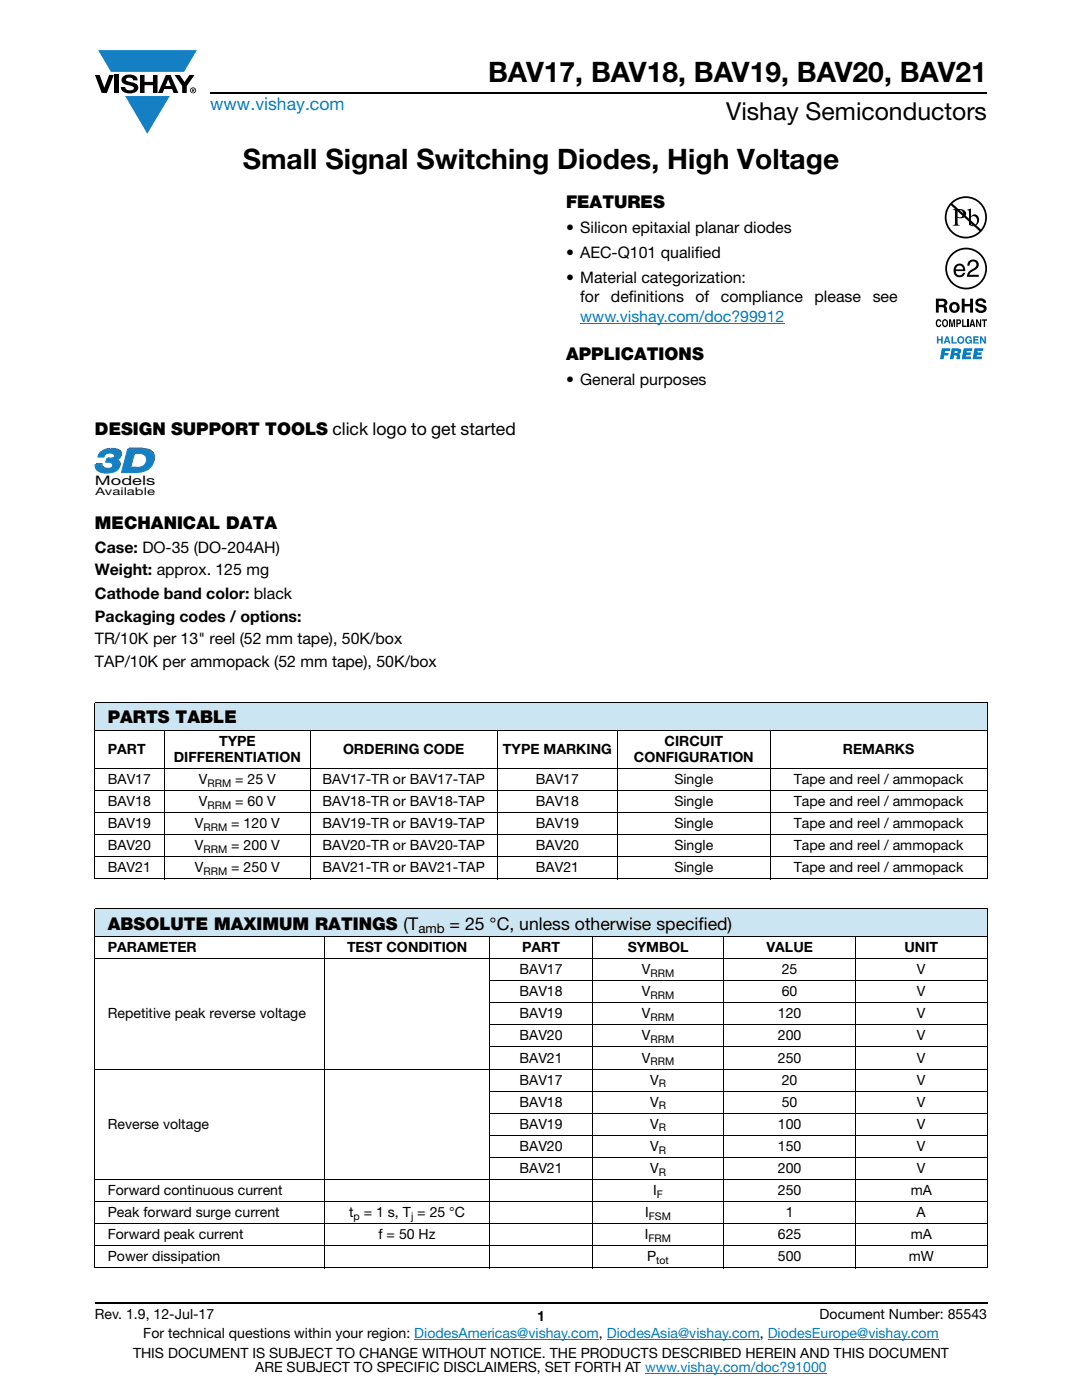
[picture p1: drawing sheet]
<svg xmlns="http://www.w3.org/2000/svg" width="216mm" height="279mm" viewBox="0 0 216 279" stroke-linecap="round" stroke-linejoin="round" font-family="sans-serif">
<g fill="#147fc3">
<path d="M19.6 10h19.7l-2.6 4.3h-1.1h-13.5z"/>
<path d="M25 19.2h8.9l-4.5 7.5z"/>
</g>
<g fill="#000">
<path d="M18.9 15h1l.9 2.5 1-2.5h.9l-1.4 3.6h-1zM22.9 15h.9v3.6h-.9zM24.6 15.3a2.1 2.1 0 0 1 2.8 .3l.1 .4h-.9a.79 .79 0 0 0-.7-.5 .79 .79 0 0 0-.8 .4l.3 .3 1 .2a1.08 1.08 0 0 1 1.2 1 1.08 1.08 0 0 1-1.1 1.2 1.73 1.73 0 0 1-2.4-1.2h.9a.96 .96 0 0 0 .8 .6 .96 .96 0 0 0 .9-.4 1.31 1.31 0 0 0-1.2-.6 1.03 1.03 0 0 1-1.1-.6 1.03 1.03 0 0 1 .2-1.1zM27.9 15h.9v1.3h1.7v-1.3h.9v3.6h-.9v-1.6h-1.7v1.6h-.9zM34.8 15h1.1l.9 1.4 1-1.4h1l-1.5 2.2v1.4h-.9v-1.4z"/>
<path d="M33.6 15.9l.5 1.3h-1.1zM33.1 15l-1.6 3.6h1l.3-.8h1.5l.3 .8h1l-1.6-3.6z"/>
<path d="M38.4 17.8h.2v.2h-.2zM38.3 17.7v.7h.1v-.3l.4 .3-.2-.3 .2-.2-.1-.2z"/>
<path d="M38.1 18a.46 .46 0 0 1 .9 0 .46 .46 0 0 1-.9 0zM37.9 18a.6 .6 0 0 0 1.2 0 .6 .6 0 0 0-1.2 0z"/>
</g>
<path d="M42 18.6h155M18.9 260h178.1" fill="none" stroke="#000" stroke-width=".36"/>
<path d="M115.8 64.5h40.7M82.7 267.3h36.8M121.1 267.3h30.5M128.7 274h36.3M153.2 267.3h34.1" fill="none" stroke="#007ec4" stroke-width=".2"/>
<path d="M18.9 39.8l84.1 40.8z" fill="#fff"/>
<path d="M18.9 89.3h12.1v10h-12.1z" fill="#fff"/>
<path d="M19.3 92.4h1.2l-.3 .3h-1.2z" fill="#0d567f"/>
<path d="M20.5 92.4l-.3 .4z" fill="#09537d"/>
<path d="M20.5 92.5l-.3 .4z" fill="#0d5781"/>
<path d="M20.5 92.6l-.3 .3z" fill="#105a84"/>
<path d="M20.5 92.6l-.3 .4z" fill="#115c88"/>
<path d="M20.5 92.7l-.3 .4z" fill="#145f8c"/>
<path d="M20.5 92.8l-.2 .3z" fill="#146190"/>
<path d="M20.6 92.8l-.3 .4z" fill="#156494"/>
<path d="M20.6 92.9l.2 .2-.3 .3-.2-.2z" fill="#176797"/>
<path d="M20.8 93.1l.1 .1-.3 .3-.1-.1z" fill="#156494"/>
<path d="M20.9 93.2h.1l-.4 .3z" fill="#146190"/>
<path d="M21 93.2l.1 .1-.4 .2z" fill="#145f8c"/>
<path d="M21.1 93.3h.1l-.4 .3z" fill="#115c88"/>
<path d="M21.2 93.3h.1l-.4 .3z" fill="#105a84"/>
<path d="M21.3 93.3h.2l-.5 .3z" fill="#0d5781"/>
<path d="M21.5 93.3h.2l-.4 .3h-.1z" fill="#09537d"/>
<path d="M21.7 93.3h.1l-.5 .3z" fill="#0e5078"/>
<path d="M21.8 93.3h.2l-.5 .3z" fill="#0e4e73"/>
<path d="M22 93.3l.2-.1-.5 .4z" fill="#0a496f"/>
<path d="M22.2 93.2h.1l-.4 .4z" fill="#09486a"/>
<path d="M22.3 93.2l.3-.2-.6 .5z" fill="#034466"/>
<path d="M21.6 91.3h.4l-.4 .3h-.3z" fill="#0d567f"/>
<path d="M21.3 90.4l-.4 .5z" fill="#034466"/>
<path d="M21.2 90.6l-.4 .4z" fill="#09486a"/>
<path d="M21.1 90.7l-.3 .4z" fill="#0a496f"/>
<path d="M21.1 90.8l-.3 .4z" fill="#0e4e73"/>
<path d="M22 91.3h.1l-.5 .3z" fill="#09537d"/>
<path d="M22.1 91.3h.2l-.3 .3h-.2z" fill="#0e5078"/>
<path d="M22.3 91.3l.2-.1-.5 .4z" fill="#0e4e73"/>
<path d="M22.5 91.2h.2l-.5 .3z" fill="#0a496f"/>
<path d="M22.7 91.2l.1-.1-.4 .4z" fill="#09486a"/>
<path d="M22.8 91.1l.2-.1-.5 .4z" fill="#034466"/>
<path d="M23.2 91.6h.2l-.3 .3h-.2z" fill="#115c88"/>
<path d="M23.4 91.6l.1 .1-.3 .3-.1-.1z" fill="#145f8c"/>
<path d="M23.5 91.7h.2l-.3 .4-.2-.1z" fill="#146190"/>
<path d="M23.7 91.7l.1 .1-.3 .3h-.1z" fill="#156494"/>
<path d="M23.8 91.8l.2 .3-.3 .3-.2-.3z" fill="#176797"/>
<path d="M24 92.1l.1 .1-.3 .3-.1-.1z" fill="#156494"/>
<path d="M24.1 92.2l-.3 .4z" fill="#146190"/>
<path d="M24.1 92.3l-.3 .4z" fill="#145f8c"/>
<path d="M24.1 92.4l-.3 .4z" fill="#115c88"/>
<path d="M24.2 92.5l-.3 .4z" fill="#105a84"/>
<path d="M24.2 92.5l-.3 .5z" fill="#0d5781"/>
<path d="M24.2 92.7l-.4 .4z" fill="#09537d"/>
<path d="M24.1 92.8l-.3 .4z" fill="#0e5078"/>
<path d="M24.1 92.9l-.3 .4z" fill="#0e4e73"/>
<path d="M24.1 93l-.4 .4z" fill="#0a496f"/>
<path d="M24.1 93.1l-.4 .4z" fill="#09486a"/>
<g fill="#034466">
<path d="M24 93.2l-.5 .5z"/>
<path d="M20.3 90l.5-.4-.8 .7z"/>
</g>
<path d="M20.8 89.6l.3-.1-.6 .4z" fill="#09486a"/>
<path d="M21.1 89.5l.3-.1-.6 .4z" fill="#0a496f"/>
<path d="M21.4 89.4h.4l-.3 .3h-.4z" fill="#0e4e73"/>
<path d="M21.8 89.4l.3-.1-.3 .4h-.3z" fill="#0e5078"/>
<path d="M22.1 89.3h.2l-.5 .4z" fill="#09537d"/>
<path d="M19.9 90.3a3.2 3.2 0 0 1 4.1 .1 1.07 1.07 0 0 1-1.1 1.5 1.09 1.09 0 0 1 1 1 1.09 1.09 0 0 1-.8 1.1 4.2 4.2 0 0 1-3.6 0l-.5-.8v-.5h1.2a1 1 0 0 0 1.5 .9 .7 .7 0 0 0 .8-.7 .7 .7 0 0 0-.9-.7h-.5l.2-.6h.4a.81 .81 0 0 0 1.1-.9 1.28 1.28 0 0 0-2 .5h-1.3z" fill="#177fc3"/>
<path d="M19.9 90.3a3.2 3.2 0 0 1 4.1 .1 1.07 1.07 0 0 1-1.1 1.5 1.09 1.09 0 0 1 1 1 1.09 1.09 0 0 1-.8 1.1 4.2 4.2 0 0 1-3.6 0l-.5-.8v-.5h1.2a1 1 0 0 0 1.5 .9 .7 .7 0 0 0 .8-.7 .7 .7 0 0 0-.9-.7h-.5l.2-.6h.4a.81 .81 0 0 0 1.1-.9 1.28 1.28 0 0 0-2 .5h-1.3z" fill="none" stroke="#177fc3" stroke-width=".2"/>
<path d="M22.3 89.3h.2l-.3 .4-.2-.1z" fill="#09537d"/>
<path d="M22.5 89.3l.4 .1-.3 .3h-.4z" fill="#0d5781"/>
<path d="M22.9 89.4h.3l-.3 .3h-.3z" fill="#105a84"/>
<path d="M23.2 89.4l.2 .1-.3 .3-.2-.1z" fill="#115c88"/>
<path d="M23.4 89.5l.2 .1-.3 .3-.2-.1z" fill="#145f8c"/>
<path d="M23.6 89.6l.2 .1-.3 .3-.2-.1z" fill="#146190"/>
<path d="M23.8 89.7l.2 .1-.3 .3-.2-.1z" fill="#156494"/>
<path d="M24 89.8l.3 .3-.3 .3-.3-.3z" fill="#176797"/>
<path d="M24.3 90.1v.1l-.3 .3v-.1z" fill="#156494"/>
<path d="M24.3 90.2l-.2 .4z" fill="#146190"/>
<path d="M24.4 90.3l-.3 .4z" fill="#145f8c"/>
<path d="M24.4 90.4l-.3 .4z" fill="#115c88"/>
<path d="M24.4 90.5l-.3 .4z" fill="#105a84"/>
<path d="M24.4 90.5l-.3 .4z" fill="#0d5781"/>
<path d="M24.4 90.6l-.3 .4z" fill="#09537d"/>
<path d="M24.4 90.7l-.3 .4z" fill="#0e5078"/>
<path d="M24.4 90.7l-.3 .4z" fill="#0e4e73"/>
<path d="M24.4 90.8l-.4 .4z" fill="#0a496f"/>
<path d="M24.3 90.9l-.3 .4z" fill="#09486a"/>
<path d="M24.3 91l-.5 .5z" fill="#034466"/>
<path d="M26.2 93.1h1.1l-.3 .4h-1.1z" fill="#0d567f"/>
<path d="M27.3 93.1h.1l-.4 .4z" fill="#09537d"/>
<path d="M27.4 93.1h.3l-.3 .3h-.3z" fill="#0e5078"/>
<path d="M27.7 93.1h.3l-.3 .3h-.3z" fill="#0e4e73"/>
<path d="M28 93.1l.2-.1-.5 .4z" fill="#0a496f"/>
<path d="M28.2 93l.3-.1-.6 .4z" fill="#09486a"/>
<path d="M28.5 92.9l.6-.4-.9 .7z" fill="#034466"/>
<path d="M27 90.2l-.8 2.9-.3 .4 .8-3z" fill="#074f76"/>
<path d="M25.5 89.5h2.6" fill="none" stroke="#0d567f" stroke-width=".31"/>
<path d="M28.1 89.3h.4l-.3 .4-.4-.1z" fill="#09537d"/>
<path d="M28.5 89.3l.4 .1-.3 .3h-.4z" fill="#0d5781"/>
<path d="M28.9 89.4h.4l-.3 .4-.4-.1z" fill="#105a84"/>
<path d="M29.3 89.4l.3 .1-.3 .3h-.3z" fill="#115c88"/>
<path d="M29.6 89.5l.2 .1-.3 .3-.2-.1z" fill="#145f8c"/>
<path d="M29.8 89.6l.3 .1-.3 .3-.3-.1z" fill="#146190"/>
<path d="M30.1 89.7l.2 .2-.3 .3-.2-.2z" fill="#156494"/>
<path d="M30.3 89.9l.5 .5-.4 .3-.4-.5z" fill="#176797"/>
<path d="M30.8 90.4l.1 .2-.4 .3-.1-.2z" fill="#156494"/>
<path d="M30.9 90.6v.1l-.3 .3-.1-.1z" fill="#146190"/>
<path d="M30.9 90.7v.2l-.3 .3v-.2z" fill="#145f8c"/>
<path d="M30.9 90.9l-.2 .4z" fill="#115c88"/>
<path d="M31 91l-.3 .5z" fill="#105a84"/>
<path d="M31 91.2v.2l-.3 .4v-.3z" fill="#0d5781"/>
<path d="M31 91.4l-.4 .6z" fill="#09537d"/>
<path d="M30.9 91.7l-.3 .5z" fill="#0e5078"/>
<path d="M30.9 91.9l-.4 .5z" fill="#0e4e73"/>
<path d="M30.8 92.1l-.4 .5z" fill="#0a496f"/>
<path d="M30.7 92.3l-.4 .6z" fill="#09486a"/>
<path d="M30.6 92.6l-.6 .7z" fill="#034466"/>
<path d="M26.7 90.5l-.8 3a3.2 3.2 0 0 0 3.1-1 1.27 1.27 0 0 0 .1-1.4 1.27 1.27 0 0 0-1.3-.6zM25.5 89.6a8.4 8.4 0 0 1 4.2 .4 2.15 2.15 0 0 1 1 2.1 2.15 2.15 0 0 1-1.4 1.7 9.3 9.3 0 0 1-5.1 .5z" fill="#177fc3"/>
<path d="M25.5 89.6a8.4 8.4 0 0 1 4.2 .4 2.15 2.15 0 0 1 1 2.1 2.15 2.15 0 0 1-1.4 1.7 9.3 9.3 0 0 1-5.1 .5zM26.7 90.5a2.55 2.55 0 0 1 2.3 .5 1.76 1.76 0 0 1-.2 1.8 1.76 1.76 0 0 1-1.8 .7h-1.1z" fill="none" stroke="#177fc3" stroke-width=".2"/>
<path d="M186.7 39.2h10.3v32.5h-10.3z" fill="#fff"/>
<g fill="#0160ae">
<path d="M186.9 67.1h.3v.6h.6v-.6h.3v1.5h-.3v-.7h-.6v.7h-.3z"/>
<path d="M189.9 67.1h.3v1.2h.7v.3h-1z"/>
<path d="M192.8 67.3a.68 .68 0 0 1 1.1 .3l-.8-.2a.55 .55 0 0 0-.2 .5 .55 .55 0 0 0 .4 .5l.4-.4h-.4v-.2h.6v.8h-.2v-.2a.71 .71 0 0 1-1 0 .71 .71 0 0 1 .1-1.1z"/>
<path d="M194.2 67.1h1.1v.3h-.8v.3h.7v.2h-.7v.4h.8v.3h-1.1z"/>
<path d="M195.5 67.1h.4l.5 1v-1h.3v1.5h-.3l-.6-1.1v1.1h-.3z"/>
<path d="M187.9 69.5h1.7l-.1 .5h-.9l-.1 .4h.8l-.1 .5h-.8l-.1 .8h-.7z"/>
<path d="M192.3 69.5h1.7v.5h-1.1l-.1 .3h.9v.5h-.9l-.1 .4h1.1l-.1 .5h-1.8z"/>
<path d="M194.5 69.5h1.7l-.1 .5h-1l-.1 .3h.9l-.1 .5h-.9v.4h1.1l-.1 .5h-1.8z"/>
<path d="M189 67.5l-.2 .5h.4zM188.8 67.1h.4l.5 1.5h-.4l-.1-.3h-.5l-.1 .3h-.3z"/>
<path d="M191.2 67.9a.5 .5 0 0 0 1 0 .5 .5 0 0 0-1 0zM190.9 67.8a.75 .75 0 0 1 1.5 0 .75 .75 0 0 1-1.5 0z"/>
<path d="M190.5 70v.5l.5-.1v-.4zM189.9 69.5l1.7 .2a.63 .63 0 0 1-.3 1l.3 .2v.8h-.7v-.6l-.3-.2h-.2l-.2 .8h-.7z"/>
</g>
<g fill="#000">
<path d="M193.3 52.1a1.13 1.13 0 0 1 1.9 .2 1.13 1.13 0 0 1-.8 1.7 1.39 1.39 0 0 0-1 .8h1.9v.4h-2.4a2.07 2.07 0 0 1 1.6-1.7 .69 .69 0 0 0 .1-1.2 .69 .69 0 0 0-1.1 .5v.2h-.5zM186.9 63.9l.4-.2 .3 .1 .2 .4-.6-.2a.66 .66 0 0 0 .1 1l.3-.3h.2a.54 .54 0 0 1-.5 .6 .54 .54 0 0 1-.5-.5zM189.4 63.7h.3l.3 1.2 .2-1.2h.4v1.6h-.3v-1.3l-.2 1.3h-.3l-.2-1.3v1.3h-.2zM192 63.7h.2v1.3h.7v.3h-.9zM191.9 59.6h.6v1.1h1.1v-1.1h.6v2.8h-.6v-1.3h-1.1v1.3h-.6zM193 63.7h.3v1.6h-.3zM194.9 59.7a1.15 1.15 0 0 1 1.9 .7h-.6v-.1a.68 .68 0 0 0-1-.2v.4l.3 .1a1.29 1.29 0 0 1 1.4 1 1.17 1.17 0 0 1-1.2 .9 1.17 1.17 0 0 1-1.1-1h.5l.1 .2a.67 .67 0 0 0 1.1-.1l-.2-.2-.6-.2a.82 .82 0 0 1-.8-.5 .82 .82 0 0 1 .2-1zM194.8 63.7h.2l.5 1.1v-1.1h.3v1.6h-.3l-.5-1.1v1.1h-.2zM195.9 63.7h1v.3h-.3v1.3h-.3v-1.3h-.4z"/>
<path d="M189 53.6a3.8 3.8 0 0 1 7.6 0 3.8 3.8 0 0 1-7.6 0zM188.6 53.6a4.2 4.2 0 0 0 8.4 0 4.2 4.2 0 0 0-8.4 0z"/>
<path d="M190 40.6a3.9 3.9 0 0 1 5.3-.1 3.9 3.9 0 0 1 .4 5.3zM189.7 41l5.7 5.1a3.9 3.9 0 0 1-5.3 .1 3.9 3.9 0 0 1-.4-5.2zM188.5 43.4a4.2 4.2 0 0 0 8.4 0 4.2 4.2 0 0 0-8.4 0z"/>
<path d="M191.1 42v1.3a.75 .75 0 0 0 1.1-.7 .75 .75 0 0 0-1.1-.6zM190.1 41.7a2.81 2.81 0 0 1 2.4 .4 .97 .97 0 0 1 0 1.2 .97 .97 0 0 1-1.2 .2h-.2v1v.3l.5 .2h-1.5l.3-.1 .2-.4v-2.3l-.1-.2z"/>
<path d="M190.9 53.2l-.2 .6h1.5a.7 .7 0 0 0-.5-.8 .7 .7 0 0 0-.8 .2zM190.7 52.9a1.18 1.18 0 0 1 1.4-.1 1.18 1.18 0 0 1 .5 1.3h-1.9a.73 .73 0 0 0 .6 .8 .73 .73 0 0 0 .8-.5h.5a1.21 1.21 0 0 1-1.6 .8 1.21 1.21 0 0 1-.7-1.6z"/>
<path d="M193.7 43.4v1.3l.2 .2a.72 .72 0 0 0 .8-.1 .72 .72 0 0 0 .3-.8 .72 .72 0 0 0-.4-.8 .72 .72 0 0 0-.9 .2zM193 41.9l.7-.3v1.6a.89 .89 0 0 1 1.1-.4 .89 .89 0 0 1 .6 1.1 1.23 1.23 0 0 1-.7 1.1 1.23 1.23 0 0 1-1.4-.1v-2.7z"/>
<path d="M187.3 60.1v.7h1a.39 .39 0 0 0 0-.7zM186.7 59.6h1.5a.79 .79 0 0 1 .7 .4 .79 .79 0 0 1-.1 .9l-.2 .2a.98 .98 0 0 1 .4 1.1l.1 .2h-.7l-.2-1-.9-.1v1.1h-.6z"/>
<path d="M188.4 64a.64 .64 0 0 0 .2 1h.1a.64 .64 0 0 0-.1-1zM188.2 63.8l.2-.1a.56 .56 0 0 1 .7 .4 .82 .82 0 0 1-.5 1.2h-.2a.89 .89 0 0 1-.2-1.5z"/>
<path d="M190.2 60.8a.63 .63 0 0 0-.2 .8 .63 .63 0 0 0 .7 .3 .63 .63 0 0 0 .2-.8 .63 .63 0 0 0-.7-.3zM189.4 61.4a1.09 1.09 0 0 1 2.1 0 1.09 1.09 0 0 1-2.1 0z"/>
<path d="M191.1 64v.4l.4-.1v-.3zM190.8 63.7h.6a.5 .5 0 0 1 .4 .5 .5 .5 0 0 1-.4 .5h-.3v.6h-.3z"/>
<path d="M194 64.1l-.1 .6h.3zM193.9 63.7h.3l.4 1.6h-.3l-.1-.4h-.4l-.1 .4h-.3z"/>
</g>
<g fill="#cce5f3">
<path d="M18.9 140.3h178.1v5.5h-178.1z"/>
<path d="M18.9 181.4h178.1v5.5h-178.1z"/>
</g>
<g fill="none" stroke="#000" stroke-width=".2">
<path d="M18.9 140.3h178.1M18.9 145.8h178.1M18.9 153.4h178.1M18.9 157.8h178.1M18.9 140.4v34.9M32.9 145.7v29.8M61.9 145.7v29.8M99.3 145.7v29.8M123.2 145.7v29.8M153.7 145.7v29.8M197 140.4v34.9M18.9 162.2h178.1"/>
<path d="M18.9 166.6h178.1M18.9 171h178.1M18.9 175.4h178.1M18.9 181.4h178.1M18.9 186.9h178.1M18.9 191.3h178.1M18.9 181.5v71.5M64.7 186.8v66.3M97.7 195.7h99.3M97.7 186.8v66.3M118.2 186.8v66.3M144.4 186.8v66.3"/>
<path d="M170.7 186.8v66.3M197 181.5v71.5M18.9 213.4h178.1M97.7 200.1h99.3M97.7 204.5h99.3M97.7 208.9h99.3M97.7 217.8h99.3M18.9 235.4h178.1M18.9 239.8h178.1M97.7 222.2h99.3M97.7 226.6h99.3M97.7 231h99.3"/>
<path d="M18.9 244.2h178.1M18.9 248.6h178.1M18.9 253h178.1"/>
</g>
<g font-size="5.6">
<text x="97.4" y="16.4">BAV17, BAV18, BAV19, BAV20, BAV21</text>
<text x="48.4" y="33.8">Small Signal Switching Diodes, High Voltage</text>
</g>
<text font-size="4.9" x="144.9" y="24">Vishay Semiconductors</text>
<text font-size="3.5" fill="#007ec4" x="42" y="21.9">www.vishay.com</text>
<g font-size="3.5">
<text x="112.9" y="41.5">FEATURES</text>
<text x="112.9" y="71.9">APPLICATIONS</text>
<text x="18.9" y="86.7">DESIGN SUPPORT TOOLS click logo to get started</text>
<text x="18.9" y="105.6">MECHANICAL DATA</text>
<text x="21.5" y="144.4">PARTS TABLE</text>
<text x="21.5" y="185.5">ABSOLUTE MAXIMUM RATINGS (T</text>
<text x="89.7" y="185.5">= 25 °C, unless otherwise specified)</text>
</g>
<g font-size="3.2">
<text x="112.9" y="46.6">• Silicon epitaxial planar diodes</text>
<text x="112.9" y="51.5">• AEC-Q101 qualified</text>
<text x="112.9" y="56.5">• Material categorization:</text>
<text x="115.8" y="60.3">for</text>
<text x="121.9" y="60.3">definitions</text>
<text x="138.8" y="60.3">of</text>
<text x="143.8" y="60.3">compliance</text>
<text x="162.5" y="60.3">please</text>
<text x="174.1" y="60.3">see</text>
<text x="112.9" y="76.9">• General purposes</text>
<text x="18.9" y="110.3">Case: DO-35 (DO-204AH)</text>
<text x="18.9" y="114.9">Weight: approx. 125 mg</text>
<text x="18.9" y="119.4">Cathode band color: black</text>
<text x="18.9" y="124">Packaging codes / options:</text>
<text x="18.9" y="128.6">TR/10K per 13&quot; reel (52 mm tape), 50K/box</text>
<text x="18.9" y="133.2">TAP/10K per ammopack (52 mm tape), 50K/box</text>
</g>
<text font-size="3.2" fill="#007ec4" x="115.8" y="64.2">www.vishay.com/doc?99912</text>
<g font-size="2.8">
<text x="43.7" y="148.9">TYPE</text>
<text x="132.6" y="148.9">CIRCUIT</text>
<text x="21.5" y="150.5">PART</text>
<text x="34.7" y="152.1">DIFFERENTIATION</text>
<text x="68.5" y="150.5">ORDERING CODE</text>
<text x="100.4" y="150.5">TYPE MARKING</text>
<text x="126.5" y="152.1">CONFIGURATION</text>
<text x="168.2" y="150.5">REMARKS</text>
<text x="21.5" y="160.9">BAV18</text>
<text x="21.5" y="156.5">BAV17</text>
<text x="39.7" y="160.9">V</text>
<text x="39.7" y="156.5">V</text>
<text x="46.9" y="156.5">= 25 V</text>
<text x="46.9" y="160.9">= 60 V</text>
<text x="64.4" y="156.5">BAV17-TR or BAV17-TAP</text>
<text x="64.4" y="160.9">BAV18-TR or BAV18-TAP</text>
<text x="106.9" y="156.5">BAV17</text>
<text x="106.9" y="160.9">BAV18</text>
<text x="134.6" y="156.5">Single</text>
<text x="134.6" y="160.9">Single</text>
<text x="158.4" y="156.5">Tape and reel / ammopack</text>
<text x="158.4" y="160.9">Tape and reel / ammopack</text>
<text x="21.5" y="165.3">BAV19</text>
<text x="38.9" y="165.3">V</text>
<text x="46.1" y="165.3">= 120 V</text>
<text x="64.4" y="165.3">BAV19-TR or BAV19-TAP</text>
<text x="106.9" y="165.3">BAV19</text>
<text x="134.6" y="165.3">Single</text>
<text x="158.4" y="165.3">Tape and reel / ammopack</text>
<text x="21.5" y="169.7">BAV20</text>
<text x="38.9" y="169.7">V</text>
<text x="46.1" y="169.7">= 200 V</text>
<text x="64.4" y="169.7">BAV20-TR or BAV20-TAP</text>
<text x="106.9" y="169.7">BAV20</text>
<text x="134.6" y="169.7">Single</text>
<text x="158.4" y="169.7">Tape and reel / ammopack</text>
<text x="21.5" y="174.1">BAV21</text>
<text x="38.9" y="174.1">V</text>
<text x="46.1" y="174.1">= 250 V</text>
<text x="64.4" y="174.1">BAV21-TR or BAV21-TAP</text>
<text x="106.9" y="174.1">BAV21</text>
<text x="134.6" y="174.1">Single</text>
<text x="158.4" y="174.1">Tape and reel / ammopack</text>
<text x="21.5" y="190">PARAMETER</text>
<text x="69.2" y="190">TEST CONDITION</text>
<text x="104.2" y="190">PART</text>
<text x="125.3" y="190">SYMBOL</text>
<text x="152.9" y="190">VALUE</text>
<text x="180.5" y="190">UNIT</text>
<text x="103.7" y="194.4">BAV17</text>
<text x="128.1" y="194.4">V</text>
<text x="156" y="194.4">25</text>
<text x="183" y="194.4">V</text>
<text x="21.5" y="203.2">Repetitive peak reverse voltage</text>
<text x="103.7" y="198.8">BAV18</text>
<text x="103.7" y="203.2">BAV19</text>
<text x="128.1" y="198.8">V</text>
<text x="128.1" y="203.2">V</text>
<text x="155.2" y="203.2">120</text>
<text x="156" y="198.8">60</text>
<text x="183" y="198.8">V</text>
<text x="183" y="203.2">V</text>
<text x="103.7" y="207.6">BAV20</text>
<text x="128.1" y="207.6">V</text>
<text x="155.2" y="207.6">200</text>
<text x="183" y="207.6">V</text>
<text x="103.7" y="212.1">BAV21</text>
<text x="128.1" y="212.1">V</text>
<text x="155.2" y="212.1">250</text>
<text x="183" y="212.1">V</text>
<text x="103.7" y="216.5">BAV17</text>
<text x="103.7" y="220.9">BAV18</text>
<text x="129.7" y="216.5">V</text>
<text x="129.7" y="220.9">V</text>
<text x="156" y="216.5">20</text>
<text x="156" y="220.9">50</text>
<text x="183" y="216.5">V</text>
<text x="183" y="220.9">V</text>
<text x="21.5" y="225.3">Reverse voltage</text>
<text x="103.7" y="225.3">BAV19</text>
<text x="129.7" y="225.3">V</text>
<text x="155.2" y="225.3">100</text>
<text x="183" y="225.3">V</text>
<text x="103.7" y="229.7">BAV20</text>
<text x="129.7" y="229.7">V</text>
<text x="155.2" y="229.7">150</text>
<text x="183" y="229.7">V</text>
<text x="21.5" y="238.5">Forward continuous current</text>
<text x="103.7" y="234.1">BAV21</text>
<text x="129.7" y="234.1">V</text>
<text x="130.3" y="238.5">I</text>
<text x="155.2" y="234.1">200</text>
<text x="155.2" y="238.5">250</text>
<text x="181.7" y="238.5">mA</text>
<text x="183" y="234.1">V</text>
<text x="21.5" y="242.9">Peak forward surge current</text>
<text x="69.7" y="242.9">t</text>
<text x="72.6" y="242.9">= 1 s, T = 25 °C</text>
<text x="128.7" y="242.9">I</text>
<text x="156.8" y="242.9">1</text>
<text x="182.9" y="242.9">A</text>
<text x="21.5" y="247.3">Forward peak current</text>
<text x="21.5" y="251.8">Power dissipation</text>
<text x="75.5" y="247.3">f = 50 Hz</text>
<text x="128.7" y="247.3">I</text>
<text x="129.1" y="251.8">P</text>
<text x="155.2" y="247.3">625</text>
<text x="155.2" y="251.8">500</text>
<text x="181.3" y="251.8">mW</text>
<text x="181.7" y="247.3">mA</text>
<text x="18.9" y="263.3">Rev. 1.9, 12-Jul-17</text>
<text x="107.2" y="263.6">1</text>
<text x="163.6" y="263.3">Document Number: 85543</text>
<text x="28.6" y="267.1">For technical questions within your region: DiodesAmericas@vishay.com, DiodesAsia@vishay.com, DiodesEurope@vishay.com</text>
<text x="26.5" y="271">THIS DOCUMENT IS SUBJECT TO CHANGE WITHOUT NOTICE. THE PRODUCTS DESCRIBED HEREIN AND THIS DOCUMENT</text>
<text x="50.9" y="273.8">ARE SUBJECT TO SPECIFIC DISCLAIMERS, SET FORTH AT www.vishay.com/doc?91000</text>
</g>
<text font-size="2.6" fill="#050504" x="18.9" y="96.8">Models</text>
<text font-size="2.6" x="83.5" y="186.1">amb</text>
<text font-size="2.1" fill="#050504" x="19" y="98.8">Available</text>
<g font-size="2.1">
<text x="41.4" y="157">RRM</text>
<text x="41.4" y="161.4">RRM</text>
<text x="40.6" y="165.8">RRM</text>
<text x="40.6" y="170.2">RRM</text>
<text x="40.6" y="174.6">RRM</text>
<text x="129.8" y="194.9">RRM</text>
<text x="129.8" y="199.3">RRM</text>
<text x="129.8" y="203.8">RRM</text>
<text x="129.8" y="208.2">RRM</text>
<text x="129.8" y="212.6">RRM</text>
<text x="131.4" y="217">R</text>
<text x="131.4" y="221.4">R</text>
<text x="131.4" y="225.8">R</text>
<text x="131.4" y="230.2">R</text>
<text x="131.1" y="239">F</text>
<text x="131.4" y="234.6">R</text>
<text x="70.5" y="243.4">p</text>
<text x="82" y="243.4">j</text>
<text x="129.5" y="243.4">FSM</text>
<text x="129.4" y="247.8">FRM</text>
<text x="130.9" y="252.3">tot</text>
</g>
</svg>
